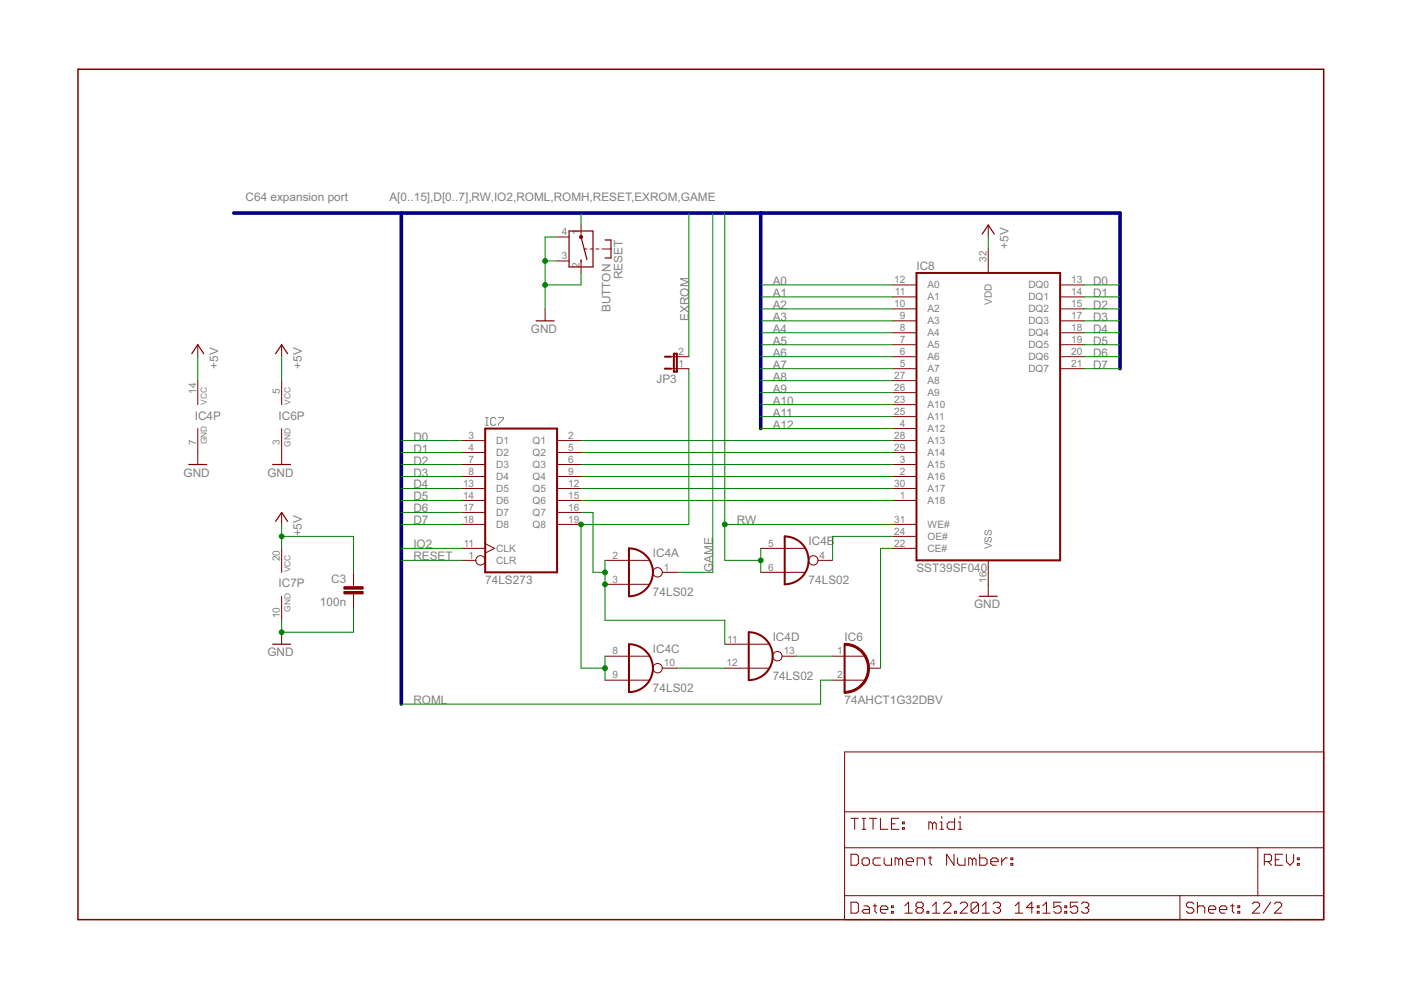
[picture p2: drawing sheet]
<svg xmlns="http://www.w3.org/2000/svg" width="297mm" height="210mm" viewBox="0 0 297 210" stroke-linecap="round" stroke-linejoin="round" font-family="sans-serif">
<path d="M103 90.2h.5M103 88.5h.5M103.2 88.5v1.7M105.1 88.8l-.2-.3h-.6l-.3 .3v1.1l.3 .3h.6l.2-.3M105.7 88.5h1.1v.3l-1.1 1.1v.3" fill="none" stroke="#808080" stroke-width=".21"/>
<path d="M194.3 57.9h30.5v60.9h-30.5zM141 78.2h1.2M141 75.6h1.2M142.9 75h.6v3.8h-.6zM102.9 90.9h15.2v30.4h-15.2zM133.3 116.3a5.1 5.1 0 0 1 5.1 5 5.1 5.1 0 0 1-5.1 5.1zM166.4 113.7a5.1 5.1 0 0 1 5 5.1 5.1 5.1 0 0 1-5 5.1zM133.3 136.6a5.1 5.1 0 0 1 5.1 5.1 5.1 5.1 0 0 1-5.1 5zM158.7 134a5.1 5.1 0 0 1 5.1 5.1 5.1 5.1 0 0 1-5.1 5.1zM179.1 136.6v10.1" fill="none" stroke="#800000" stroke-width=".42"/>
<g fill="none" stroke="#800000" stroke-width=".21">
<path d="M118.1 55.3h2.5M118.1 50.2h2.5M123.2 47.7v2.5M123.2 55.3v2.6M123.8 52.8h.7M125.1 52.8h.6M126.4 52.8h.6M127.6 52.8h1.9M209.5 47.7v2.5M209.5 52.8v5.1M41.9 73.1v2.5M59.7 73.1v2.5"/>
<path d="M115.6 65.5v2.5M142.2 75.6h3.8M142.2 78.2h3.8M189.2 60.4h5.1M189.2 62.9h5.1M189.2 65.5h5.1M189.2 68h5.1M189.2 70.5h5.1M189.2 73.1h5.1M189.2 75.6h5.1M189.2 78.2h5.1M224.8 60.4h5"/>
<path d="M224.8 62.9h5M224.8 65.5h5M224.8 68h5M224.8 70.5h5M224.8 73.1h5M224.8 75.6h5M224.8 78.2h5M41.9 80.7v5.1M41.9 90.9v7.6M59.7 80.7v5.1M59.7 90.9v7.6M97.8 93.4h5.1"/>
<path d="M97.8 95.9h5.1M97.8 98.5h5.1M118.1 93.4h5.1M118.1 95.9h5.1M118.1 98.5h5.1M189.2 80.7h5.1M189.2 83.2h5.1M189.2 85.8h5.1M189.2 88.3h5.1M189.2 90.9h5.1M189.2 93.4h5.1M189.2 95.9h5.1"/>
<path d="M189.2 98.5h5.1M59.7 108.6v2.6M59.7 116.3v5M97.8 101h5.1M97.8 111.2h5.1M97.8 106.1h5.1M97.8 116.3h5.1M97.8 103.6h5.1M97.8 118.8h3.1M97.8 108.6h5.1M102.9 115.3l2 1-2 1M118.1 101h5.1"/>
<path d="M118.1 111.2h5.1M118.1 106.1h5.1M118.1 103.6h5.1M118.1 108.6h5.1M128.3 118.8h9.4M161.3 116.3h9.4M173.4 118.8h3.1M189.2 101h5.1M189.2 111.2h5.1M189.2 106.1h5.1M189.2 113.7h5.1M189.2 116.3h5.1"/>
<path d="M189.2 103.6h5.1M209.5 118.8v7.6M59.7 126.4v5.1M59.7 134v2.6M75 121.3v3.1M75 125.9v3.1M128.3 139.1h9.4M128.3 123.9h9.4M140.4 121.3h3.1M153.7 136.6h9.4M161.3 121.3h9.4M165.8 139.1h3.1"/>
<path d="M176.5 139.1h6.9M128.3 144.2h9.4M140.4 141.7h3.1M153.7 141.7h9.4M176.5 144.2h6.9M179.1 159.4h101.5v35.6h-101.5zM184.1 141.7h2.6M179.1 179.7h101.5M179.1 172.1h101.5M180.4 173.5h1.6M181.2 173.5v2.3M182.8 173.5h.8"/>
<path d="M182.8 175.8h.8M183.2 173.5v2.3M184.3 173.5h1.6M185.1 173.5v2.3M186.7 173.5v2.3h1.5M189 174.7h.8M190.6 173.5h-1.6v2.3h1.6M191.3 175.5h.4v.3h-.4zM191.3 174.3h.4v.4h-.4zM197.7 174.7l-.4-.4h-.4v1.5M197.7 174.7l.4-.4 .4 .4v1.1M197.7 174.7v1.1"/>
<path d="M199.3 175.8h.8M199.3 174.3h.4v1.5M199.7 173.1v.4M202.4 173.5v2.3h-1.2l-.4-.3v-.8l.4-.4h1.2M203.2 175.8h.8M203.2 174.3h.4v1.5M203.6 173.1v.4M266.7 179.7v10.2M179.1 189.9h101.5M180.4 181.1h1.2l.4 .4v1.6l-.4 .4h-1.2zM180.4 191.3h1.2l.4 .4v1.5l-.4 .4h-1.2zM182.8 182.3l.4-.4h.7l.4 .4v.8l-.4 .4h-.7l-.4-.4z"/>
<path d="M183.2 192.1h.7l.4 .3v1.2h-1.1l-.4-.4 .4-.4h1.1M185.1 192.1h.8M185.5 191.7v1.5l.4 .4M186.7 192.8h1.5v-.4l-.4-.3h-.8l-.3 .3v.8l.3 .4h.8M186.7 181.9h-1.2l-.4 .4v.8l.4 .4h1.2M187.5 181.9v1.2l.3 .4h1.2v-1.6M189 193.2h.4v.4h-.4zM189 192.1h.4v.3h-.4zM190.6 182.3l-.4-.4h-.4v1.6M190.6 182.3l.4-.4 .3 .4v1.2M190.6 182.3v1.2M191.9 193.6h1.5"/>
<path d="M191.9 192.1l.7-.8v2.3M192.1 182.7h1.6v-.4l-.4-.4h-.8l-.4 .4v.8l.4 .4h.8M194.5 183.5v-1.6h1.1l.4 .4v1.2M194.6 192.4l-.4 .4v.4l.4 .4h.8l.3-.4v-.4l-.3-.4M194.6 192.4l-.4-.3v-.4l.4-.4h.8l.3 .4v.4l-.3 .3M194.6 192.4h.8M196.5 193.2h.4v.4h-.4zM196.8 181.9h.8M197.2 181.5v1.6l.4 .4M197.7 193.6h1.6M197.7 192.1l.8-.8v2.3M200 191.7l.4-.4h.8l.4 .4v.4l-1.6 1.5h1.6"/>
<path d="M202.3 181.1v2.4l-1.6-2.4v2.4M202.4 193.2h.4v.4h-.4zM203 181.9v1.2l.4 .4h1.2v-1.6M203.6 191.7l.3-.4h.8l.4 .4v.4l-1.5 1.5h1.5M206.2 182.3l-.4-.4h-.4v1.6M206.2 182.3v1.2M206.2 182.3l.3-.4 .4 .4v1.2M207.5 191.7v1.5l-.4 .4h-.8l-.4-.4M207.5 191.7l-.4-.4h-.8l-.4 .4v1.5M207.5 191.7l-1.6 1.5M207.7 181.1v2.4h1.2l.4-.4v-.8l-.4-.4h-1.2M208.2 193.6h1.6"/>
<path d="M208.2 192.1l.8-.8v2.3M210.1 182.7h1.5v-.4l-.4-.4h-.8l-.3 .4v.8l.3 .4h.8M210.6 191.7l.4-.4h.7l.4 .4v.4l-.4 .3M211.3 192.4h.4M211.7 192.4l.4 .4v.4l-.4 .4h-.7l-.4-.4M212.4 181.9v1.6M213.6 181.9h-.4l-.8 .8M214.3 183.1h.4v.4h-.4zM214.3 181.9h.4v.4h-.4zM215.2 193.6h1.6M215.2 192.1l.8-.8v2.3M219.1 192.4h-1.5l1.2-1.1v2.3"/>
<path d="M219.9 193.2h.4v.4h-.4zM219.9 192.1h.4v.3h-.4zM221.1 193.6h1.6M221.1 192.1l.8-.8v2.3M225 191.3h-1.6v1.1l.8-.3h.4l.4 .3v.8l-.4 .4h-.8l-.4-.4M225.8 193.2h.4v.4h-.4zM225.8 192.1h.4v.3h-.4zM228.5 191.3h-1.6v1.1l.8-.3h.4l.4 .3v.8l-.4 .4h-.8l-.4-.4M229.3 191.7l.4-.4h.7l.4 .4v.4l-.4 .3M230.1 192.4h.3M230.4 192.4l.4 .4v.4l-.4 .4h-.7l-.4-.4M250.2 189.9v5.1"/>
<path d="M253.1 191.7l-.4-.4h-.8l-.4 .4v.4l.4 .3h.8l.4 .4v.4l-.4 .4h-.8l-.4-.4M253.9 192.4l.4-.3h.8l.3 .3v1.2M253.9 191.3v2.3M256.2 192.8h1.6v-.4l-.4-.3h-.8l-.4 .3v.8l.4 .4h.8M258.6 192.8h1.5v-.4l-.4-.3h-.7l-.4 .3v.8l.4 .4h.7M260.9 192.1h.8M261.3 191.7v1.5l.4 .4M262.4 193.2h.4v.4h-.4zM262.4 192.1h.4v.3h-.4zM265.5 191.7l.4-.4h.8l.4 .4v.4l-1.6 1.5h1.6M268.1 182.7h1.1l.4-.4v-.8l-.4-.4h-1.1v2.4M268.8 182.7l.8 .8"/>
<path d="M269.4 191.3l-1.6 2.3M270.2 191.7l.4-.4h.8l.3 .4v.4l-1.5 1.5h1.5M270.4 182.3h.8M271.9 181.1h-1.5v2.4h1.5M272.7 181.1v1.6l.8 .8 .8-.8v-1.6M275.1 183.1h.4v.4h-.4zM275.1 181.9h.4v.4h-.4z"/>
<circle cx="101.9" cy="118.8" r=".99"/>
<circle cx="172.4" cy="118.8" r=".99"/>
<circle cx="139.4" cy="121.3" r=".99"/>
<circle cx="164.8" cy="139.1" r=".99"/>
<circle cx="139.4" cy="141.7" r=".99"/>
</g>
<g fill="none" stroke="#800000" stroke-width=".25">
<path d="M120.6 49h5.1v7.6h-5.1zM123.2 55.1v.5M123.2 50.2l1.3 4.9M128.3 50.9h1.2v3.8h-1.2M208.3 49.6l1.2-1.9 1.3 1.9M40.7 75l1.2-1.9 1.3 1.9M58.4 75l1.3-1.9 1.3 1.9M113.7 68h3.8M40 98.5h3.8M57.8 98.5h3.8M58.4 110.6l1.3-2 1.3 2M57.8 136.6h3.8"/>
<path d="M207.6 126.4h3.8"/>
</g>
<g fill="#800000" stroke="#800000" stroke-width=".21">
<path d="M72.9 125.4h4.1v.5h-4.1z"/>
<path d="M72.9 124.4h4.1v.5h-4.1z"/>
</g>
<g fill="#800000" stroke="#800000" stroke-width=".21">
<path d="M179.1 136.4a5.3 5.3 0 0 1 5.2 5.4 5.3 5.3 0 0 1-5.3 5.2v-.4a4.9 4.9 0 0 0 4.9-4.9 4.9 4.9 0 0 0-4.8-4.9z" fill-rule="evenodd"/>
<circle cx="123.2" cy="50.2" r=".33"/>
</g>
<path d="M16.5 14.7h264.1v180.3h-264.1z" fill="none" stroke="#800000" stroke-width=".32"/>
<path d="M49.6 45.2h187.9v33M85.1 45.2v104.1M161.3 45.2v45.7" fill="none" stroke="#000080" stroke-width=".76"/>
<g fill="none" stroke="#008000" stroke-width=".21">
<path d="M115.6 55.3h2.5M118.1 50.2h-2.5v15.3M123.2 57.9v2.5h-7.6M123.2 45.2v2.5M146 45.2v30.4M151.1 45.2v76.1h-7.6M153.7 45.2v73.6h7.6M209.5 50.2v2.6M41.9 75.6v5.1M59.7 75.6v5.1M146 78.2v33h-22.8v30.5h5.1M161.3 60.4h27.9"/>
<path d="M161.3 62.9h27.9M161.3 65.5h27.9M161.3 68h27.9M161.3 70.5h27.9M161.3 73.1h27.9M161.3 75.6h27.9M161.3 78.2h27.9M229.8 60.4h7.7M229.8 62.9h7.7M229.8 65.5h7.7M229.8 68h7.7M229.8 70.5h7.7"/>
<path d="M229.8 73.1h7.7M229.8 75.6h7.7M229.8 78.2h7.7M85.1 93.4h12.7M85.1 95.9h12.7M85.1 98.5h12.7M123.2 93.4h66M123.2 95.9h66M123.2 98.5h66M161.3 80.7h27.9M161.3 83.2h27.9M161.3 85.8h27.9"/>
<path d="M161.3 88.3h27.9M161.3 90.9h27.9M59.7 111.2v5.1M59.7 113.7h15.3v7.6M85.1 111.2h12.7M85.1 118.8h12.7M85.1 101h12.7M85.1 103.6h12.7M85.1 106.1h12.7M85.1 108.6h12.7M85.1 116.3h12.7M123.2 101h66"/>
<path d="M123.2 103.6h66M123.2 106.1h66M123.2 108.6h2.5v12.7h2.6M128.3 118.8v12.7h25.4v5.1M153.7 111.2h35.5M161.3 116.3v5M189.2 116.3h-2.5v25.4M189.2 113.7h-12.7v5.1M75 129v5h-15.3v-2.5M128.3 139.1v5.1M168.9 139.1h7.6M143.5 141.7h10.2"/>
<path d="M176.5 144.2h-2.5v5.1h-88.9"/>
</g>
<g fill="#008000" stroke="#008000" stroke-width=".21">
<circle cx="153.7" cy="111.2" r=".51"/>
<circle cx="161.3" cy="118.8" r=".51"/>
<circle cx="59.7" cy="113.7" r=".51"/>
<circle cx="59.7" cy="134" r=".51"/>
<circle cx="115.6" cy="55.3" r=".51"/>
<circle cx="115.6" cy="60.4" r=".51"/>
<circle cx="128.3" cy="121.3" r=".51"/>
<circle cx="128.3" cy="123.9" r=".51"/>
<circle cx="128.3" cy="141.7" r=".51"/>
<circle cx="123.2" cy="111.2" r=".51"/>
</g>
<g font-size="2.8" fill="#808080">
<text x="52.1" y="42.6">C64 expansion port</text>
<text x="82.6" y="42.6">A[0..15],D[0..7],RW,IO2,ROML,ROMH,RESET,EXROM,GAME</text>
<text x="213.9" y="52.8" transform="rotate(-90 213.9 52.8)">+5V</text>
<text x="132" y="59.2" transform="rotate(-90 132 59.2)">RESET</text>
<text x="194.3" y="57.2">IC8</text>
<text x="163.8" y="60.4">A0</text>
<text x="163.8" y="62.9">A1</text>
<text x="163.8" y="65.5">A2</text>
<text x="231.7" y="60.4">D0</text>
<text x="231.7" y="62.9">D1</text>
<text x="231.7" y="65.5">D2</text>
<text x="112.6" y="70.6">GND</text>
<text x="129.4" y="66.2" transform="rotate(-90 129.4 66.2)">BUTTON</text>
<text x="146" y="68" transform="rotate(-90 146 68)">EXROM</text>
<text x="163.8" y="68">A3</text>
<text x="163.8" y="70.6">A4</text>
<text x="231.7" y="68">D3</text>
<text x="231.7" y="70.6">D4</text>
<text x="163.8" y="73.1">A5</text>
<text x="163.8" y="75.6">A6</text>
<text x="231.7" y="73.1">D5</text>
<text x="231.7" y="75.6">D6</text>
<text x="46.2" y="78.2" transform="rotate(-90 46.2 78.2)">+5V</text>
<text x="64" y="78.2" transform="rotate(-90 64 78.2)">+5V</text>
<text x="139.2" y="81.2">JP3</text>
<text x="163.8" y="78.2">A7</text>
<text x="163.8" y="80.7">A8</text>
<text x="163.8" y="83.3">A9</text>
<text x="231.7" y="78.2">D7</text>
<text x="41.3" y="89">IC4P</text>
<text x="59.1" y="89">IC6P</text>
<text x="163.8" y="85.8">A10</text>
<text x="163.8" y="88.3">A11</text>
<text x="87.6" y="93.4">D0</text>
<text x="87.6" y="96">D1</text>
<text x="163.8" y="90.9">A12</text>
<text x="38.9" y="101">GND</text>
<text x="56.7" y="101">GND</text>
<text x="87.6" y="98.5">D2</text>
<text x="87.6" y="101">D3</text>
<text x="87.6" y="103.6">D4</text>
<text x="87.6" y="106.1">D5</text>
<text x="64" y="113.7" transform="rotate(-90 64 113.7)">+5V</text>
<text x="87.6" y="108.6">D6</text>
<text x="87.6" y="111.2">D7</text>
<text x="156.2" y="111.2">RW</text>
<text x="87.6" y="116.3">IO2</text>
<text x="87.6" y="118.8">RESET</text>
<text x="138.4" y="118.2">IC4A</text>
<text x="171.4" y="115.6">IC4B</text>
<text x="59.1" y="124.5">IC7P</text>
<text x="70.2" y="123.5">C3</text>
<text x="102.9" y="123.9">74LS273</text>
<text x="151.1" y="121.3" transform="rotate(-90 151.1 121.3)">GAME</text>
<text x="171.4" y="123.9">74LS02</text>
<text x="194.3" y="121.3">SST39SF040</text>
<text x="67.8" y="128.6">100n</text>
<text x="138.4" y="126.4">74LS02</text>
<text x="206.5" y="129">GND</text>
<text x="163.8" y="135.9">IC4D</text>
<text x="179.1" y="135.9">IC6</text>
<text x="56.7" y="139.1">GND</text>
<text x="138.4" y="138.5">IC4C</text>
<text x="87.6" y="149.3">ROML</text>
<text x="138.4" y="146.7">74LS02</text>
<text x="163.8" y="144.2">74LS02</text>
<text x="179.1" y="149.3">74AHCT1G32DBV</text>
</g>
<g font-size="2.4" fill="#808080">
<text x="119.1" y="49.9">4</text>
<text x="122.8" y="49.9" transform="rotate(-90 122.8 49.9)">1</text>
<text x="119.1" y="55">3</text>
<text x="122.8" y="56.9" transform="rotate(-90 122.8 56.9)">2</text>
<text x="209.2" y="55.5" transform="rotate(-90 209.2 55.5)">32</text>
<text x="189.6" y="60">12</text>
<text x="189.6" y="65.1">10</text>
<text x="189.7" y="62.6">11</text>
<text x="196.6" y="61.2">A0</text>
<text x="196.6" y="63.7">A1</text>
<text x="210.3" y="64.7" transform="rotate(-90 210.3 64.7)">VDD</text>
<text x="218" y="61.2">DQ0</text>
<text x="218" y="63.7">DQ1</text>
<text x="227.1" y="60">13</text>
<text x="227.1" y="62.6">14</text>
<text x="227.1" y="65.1">15</text>
<text x="190.8" y="67.7">9</text>
<text x="190.8" y="70.2">8</text>
<text x="196.6" y="66.2">A2</text>
<text x="196.6" y="68.8">A3</text>
<text x="196.6" y="71.3">A4</text>
<text x="218" y="66.2">DQ2</text>
<text x="218" y="68.8">DQ3</text>
<text x="218" y="71.3">DQ4</text>
<text x="227.1" y="67.7">17</text>
<text x="227.1" y="70.2">18</text>
<text x="143.9" y="77.8">1</text>
<text x="143.9" y="75.3">2</text>
<text x="190.8" y="72.7">7</text>
<text x="190.8" y="75.3">6</text>
<text x="190.8" y="77.8">5</text>
<text x="196.6" y="73.9">A5</text>
<text x="196.6" y="76.4">A6</text>
<text x="218" y="73.9">DQ5</text>
<text x="218" y="76.4">DQ6</text>
<text x="227.1" y="72.7">19</text>
<text x="227.1" y="75.3">20</text>
<text x="227.1" y="77.8">21</text>
<text x="41.6" y="83.5" transform="rotate(-90 41.6 83.5)">14</text>
<text x="59.3" y="83.5" transform="rotate(-90 59.3 83.5)">5</text>
<text x="189.6" y="80.4">27</text>
<text x="189.6" y="82.9">26</text>
<text x="196.6" y="78.9">A7</text>
<text x="196.6" y="81.5">A8</text>
<text x="218" y="78.9">DQ7</text>
<text x="189.6" y="85.4">23</text>
<text x="189.6" y="88">25</text>
<text x="196.6" y="84">A9</text>
<text x="196.6" y="86.6">A10</text>
<text x="196.6" y="89.1">A11</text>
<text x="41.6" y="94.4" transform="rotate(-90 41.6 94.4)">7</text>
<text x="59.3" y="94.4" transform="rotate(-90 59.3 94.4)">3</text>
<text x="99.4" y="93.1">3</text>
<text x="99.4" y="95.6">4</text>
<text x="105.2" y="94.2">D1</text>
<text x="112.9" y="94.2">Q1</text>
<text x="120.4" y="93.1">2</text>
<text x="120.4" y="95.6">5</text>
<text x="189.6" y="93.1">28</text>
<text x="189.6" y="95.6">29</text>
<text x="190.8" y="90.5">4</text>
<text x="196.6" y="91.6">A12</text>
<text x="196.6" y="94.2">A13</text>
<text x="99.4" y="98.1">7</text>
<text x="99.4" y="100.7">8</text>
<text x="105.2" y="96.7">D2</text>
<text x="105.2" y="99.3">D3</text>
<text x="105.2" y="101.8">D4</text>
<text x="112.9" y="96.7">Q2</text>
<text x="112.9" y="99.3">Q3</text>
<text x="112.9" y="101.8">Q4</text>
<text x="120.4" y="98.1">6</text>
<text x="120.4" y="100.7">9</text>
<text x="190.8" y="98.1">3</text>
<text x="190.8" y="100.7">2</text>
<text x="196.6" y="96.7">A14</text>
<text x="196.6" y="99.3">A15</text>
<text x="196.6" y="101.8">A16</text>
<text x="98.2" y="103.2">13</text>
<text x="98.2" y="105.8">14</text>
<text x="105.2" y="104.3">D5</text>
<text x="105.2" y="106.9">D6</text>
<text x="112.9" y="104.3">Q5</text>
<text x="112.9" y="106.9">Q6</text>
<text x="120.4" y="103.2">12</text>
<text x="120.4" y="105.8">15</text>
<text x="189.6" y="103.2">30</text>
<text x="190.8" y="105.8">1</text>
<text x="196.6" y="106.9">A18</text>
<text x="196.6" y="104.3">A17</text>
<text x="98.2" y="108.3">17</text>
<text x="98.2" y="110.8">18</text>
<text x="105.2" y="109.4">D7</text>
<text x="105.2" y="112">D8</text>
<text x="112.9" y="109.4">Q7</text>
<text x="112.9" y="112">Q8</text>
<text x="120.4" y="108.3">16</text>
<text x="120.4" y="110.8">19</text>
<text x="189.6" y="110.8">31</text>
<text x="189.6" y="113.4">24</text>
<text x="196.6" y="112">WE#</text>
<text x="59.3" y="119" transform="rotate(-90 59.3 119)">20</text>
<text x="98.3" y="115.9">11</text>
<text x="99.4" y="118.5">1</text>
<text x="105.2" y="119.6">CLR</text>
<text x="105.2" y="117">CLK</text>
<text x="129.8" y="118.5">2</text>
<text x="162.8" y="115.9">5</text>
<text x="173.8" y="118.5">4</text>
<text x="189.6" y="115.9">22</text>
<text x="196.6" y="114.5">OE#</text>
<text x="196.6" y="117">CE#</text>
<text x="210.3" y="116.5" transform="rotate(-90 210.3 116.5)">VSS</text>
<text x="129.8" y="123.5">3</text>
<text x="140.8" y="121">1</text>
<text x="162.8" y="121">6</text>
<text x="209.2" y="123.5" transform="rotate(-90 209.2 123.5)">16</text>
<text x="59.3" y="131.1" transform="rotate(-90 59.3 131.1)">10</text>
<text x="154.2" y="136.2">11</text>
<text x="129.8" y="138.8">8</text>
<text x="129.8" y="143.8">9</text>
<text x="140.8" y="141.3">10</text>
<text x="154" y="141.3">12</text>
<text x="166.2" y="138.8">13</text>
<text x="177.5" y="138.8">1</text>
<text x="177.5" y="143.8">2</text>
<text x="184.5" y="141.3">4</text>
</g>
<g font-size="2" fill="#808080">
<text x="43.8" y="85.8" transform="rotate(-90 43.8 85.8)">VCC</text>
<text x="61.6" y="85.8" transform="rotate(-90 61.6 85.8)">VCC</text>
<text x="43.8" y="94.2" transform="rotate(-90 43.8 94.2)">GND</text>
<text x="61.6" y="94.7" transform="rotate(-90 61.6 94.7)">GND</text>
<text x="61.6" y="121.3" transform="rotate(-90 61.6 121.3)">VCC</text>
<text x="61.6" y="129.7" transform="rotate(-90 61.6 129.7)">GND</text>
</g>
</svg>
